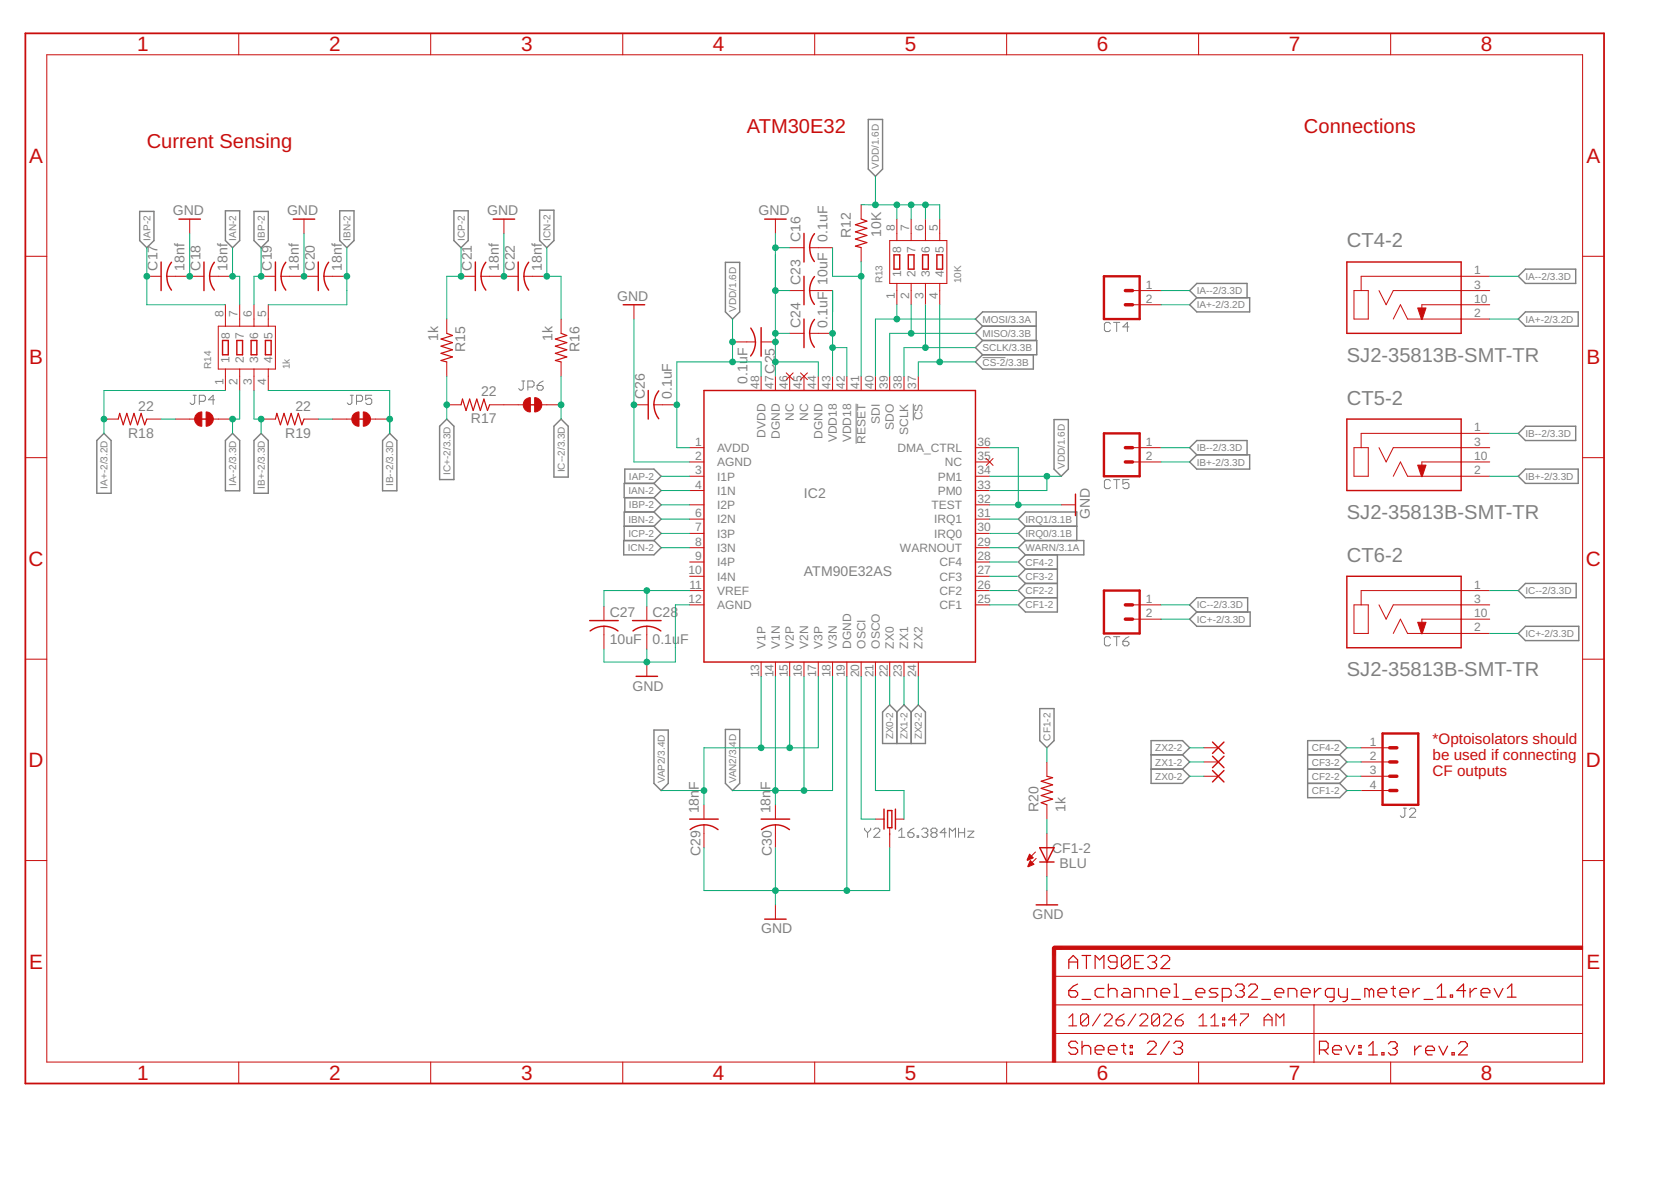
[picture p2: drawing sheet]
<svg xmlns="http://www.w3.org/2000/svg" width="297mm" height="210mm" viewBox="0 0 297 210" stroke-linecap="round" stroke-linejoin="round" font-family="sans-serif">
<g fill="none" stroke="#808080" stroke-width=".18">
<path d="M197.4 57.6l-.3-.3h-.5l-.3 .3v1.1l.3 .2h.5l.3-.2M198 57.3h1.1M198.5 57.3v1.6M200.7 58.1h-1.1l.8-.8v1.6M34.3 70.3h.6M34.6 70.3v1.3l-.3 .3h-.2l-.3-.3M35.4 71.3h.8l.3-.2v-.6l-.3-.2h-.8v1.6M38.1 71.1h-1l.8-.8v1.6M62.3 70.3h.5M62.5 70.3v1.3l-.2 .3h-.3l-.3-.3M63.4 71.3h.8l.3-.2v-.6l-.3-.2h-.8v1.6M66.1 70.3h-1.1v.8l.5-.3h.3l.3 .3v.5l-.3 .3h-.5l-.3-.3"/>
<path d="M92.8 67.7h.5M93 67.7v1.4l-.2 .2h-.3l-.3-.2M93.8 68.8h.9l.2-.3v-.5l-.2-.3h-.9v1.6M95.5 68.5h.8l.3 .3v.3l-.3 .2h-.6l-.2-.2zM96.6 67.7l-.6 .3-.5 .5M152.2 71.8v7.1M162.3 71.8v2.9M174.7 63.6h4M197.4 85.5l-.3-.3h-.5l-.3 .3v1.1l.3 .2h.5l.3-.2M198 85.2h1.1M198.5 85.2v1.6M200.7 85.2h-1.1v.8l.5-.2h.3l.3 .2v.6l-.3 .2h-.5l-.3-.2"/>
<path d="M197.4 113.4l-.3-.2h-.5l-.3 .2v1.1l.3 .3h.5l.3-.3M198 113.2h1.1M198.5 113.2v1.6M199.6 114h.8l.3 .3v.2l-.3 .3h-.5l-.3-.3zM200.7 113.2l-.6 .2-.5 .6M153.7 147.2v.3l.5 .5M154.2 148v.8M154.8 147.2v.3l-.6 .5M155.3 147.5l.3-.3h.5l.3 .3v.2l-1.1 1.1h1.1M159.7 147.7l.6-.5v1.6M159.7 148.8h1.1M161.4 148h.8l.3 .3v.2l-.3 .3h-.5l-.3-.3z"/>
<path d="M162.5 147.2l-.6 .3-.5 .5M163 148.5h.3v.3h-.3zM163.9 147.5l.2-.3h.6l.2 .3v.2l-.2 .3M164.4 148h.3M164.7 148l.2 .3v.2l-.2 .3h-.6l-.2-.3M165.8 148l-.3 .3v.2l.3 .3h.5l.3-.3v-.2l-.3-.3M165.8 148h.5M165.8 148l-.3-.3v-.2l.3-.3h.5l.3 .3v.2l-.3 .3M168.2 148h-1.1l.8-.8v1.6M168.8 148.8v-1.6l.5 .5 .5-.5v1.6M170.4 148h1.1M170.4 147.2v1.6"/>
<path d="M171.5 147.2v1.6M172 147.7h1.1l-1.1 1.1h1.1M249.5 143.6h.5M249.7 143.6v1.4l-.2 .3h-.3l-.3-.3M250.5 143.9l.3-.3h.6l.3 .3v.3l-1.2 1.1h1.2"/>
</g>
<g fill="none" stroke="#808080" stroke-width=".25">
<path d="M24.8 37.6h2.6v5.2l-1.3 1.2-1.3-1.2zM40.1 37.5h2.5v5.3l-1.3 1.2-1.2-1.2zM45.1 37.6h2.6v5.2l-1.3 1.2-1.3-1.2zM60.4 37.5h2.5v5.3l-1.2 1.2-1.3-1.2zM80.7 37.5h2.5v5.3l-1.2 1.2-1.3-1.2zM95.9 37.4h2.6v5.4l-1.3 1.2-1.3-1.2zM154.3 21.2h2.6v8.9l-1.3 1.2-1.3-1.2zM128.9 46.6h2.6v8.8l-1.3 1.3-1.3-1.3zM174.7 58l-1.3-1.3 1.3-1.3h9.5v5.1M174.7 58h9.5M174.7 58l-1.3 1.2 1.3 1.3M211.5 54.2l1.2-1.3h9.4v2.5h-9.4z"/>
<path d="M212.7 52.9l-1.2-1.3 1.2-1.2h9v2.5M269.9 49.1l1.3-1.3h8.9v2.6h-8.9zM271.2 55.4h9.3v2.6h-9.3l-1.3-1.3zM18.5 77l1.2 1.3v9.4h-2.5v-9.4zM41.3 77l1.3 1.3v8.9h-2.5v-8.9zM45.1 78.3l1.3-1.3 1.3 1.3v9.4h-2.6zM68 78.3l1.3-1.3 1.2 1.3v8.9h-2.5zM78.1 75.8l1.3-1.3 1.3 1.3v9.4h-2.6zM99.7 74.5l1.3 1.3v9h-2.5v-9zM174.7 60.5h9.6v2.6h-9.6M174.7 60.5l-1.3 1.3 1.3 1.3M174.7 63.1l-1.3 1.2 1.3 1.3h9v-2.5"/>
<path d="M187.4 74.6h2.5v8.8l-1.3 1.2-1.2-1.2zM269.9 77l1.3-1.2h8.9v2.5h-8.9zM110.9 96.1h5.3l1.3 1.2-1.3 1.3h-5.3zM111 93.5h5.2M111.1 85.9v-2.5h5.1l1.3 1.2-1.3 1.3M111.1 88.5v2.5M116.2 85.9h-5.2v2.6h5.2M116.2 85.9l1.3 1.3-1.3 1.3M116.2 91h-5.2v5.1M116.2 93.5l1.3 1.3-1.3 1.3M116.2 88.5l1.3 1.2-1.3 1.3M116.2 91l1.3 1.3-1.3 1.2"/>
<path d="M182.3 96.1h10.4v2.5h-10.4M182.3 93.5h9.1M182.3 93.5l-1.3-1.2 1.3-1.3h9.1v5.1M182.3 96.1l-1.3 1.2 1.3 1.3M182.3 98.6l-1.3 1.3 1.3 1.3M182.3 93.5l-1.3 1.3 1.3 1.3M188 98.6v10.2h-5.7l-1.3-1.3 1.3-1.3M212.7 80.8h9.4v2.6h-9.4l-1.2-1.3zM212.7 80.8l-1.2-1.2 1.2-1.3h9v2.5M269.9 84.6l1.3-1.2h9.3v2.5h-9.3zM182.3 101.2l-1.3 1.2 1.3 1.3M182.3 101.2h5.7"/>
<path d="M182.3 103.7h5.7M182.3 103.7l-1.3 1.3 1.3 1.2M182.3 106.2h5.7M212.7 108.8l-1.2-1.3 1.2-1.3h9.1v2.6M212.7 108.8h9.5v2.5h-9.5l-1.2-1.3zM271.2 103.7h9v2.5h-9l-1.3-1.2zM271.2 111.3h9.4v2.6h-9.4l-1.3-1.3zM116.2 129.8h2.6v9.4l-1.3 1.3-1.3-1.3zM128.9 129.6h2.6v9.6l-1.3 1.3-1.3-1.3zM159.4 126.6l-1.2-1.3-1.3 1.3v5.5h7.6v-5.5l-1.3-1.3-1.2 1.3M159.4 126.6v5.5M159.4 126.6l1.3-1.3 1.3 1.3"/>
<path d="M162 126.6v5.5M184.8 125.9h2.6v5.7l-1.3 1.3-1.3-1.3zM204.6 136.7h5.6M204.6 134.2h5.6M210.2 134.2l1.3-1.3-1.3-1.3h-5.6v7.6h5.6l1.3-1.2-1.3-1.3M210.2 134.2l1.3 1.2-1.3 1.3M232.5 139.2h5.6M232.5 136.7h5.6M232.5 134.2h5.6M238.1 134.2l1.3-1.3-1.3-1.3h-5.6v10.2h5.6l1.3-1.3-1.3-1.3M238.1 134.2l1.3 1.2-1.3 1.3M238.1 136.7l1.3 1.3-1.3 1.2"/>
</g>
<g fill="none" stroke="#c90d0c" stroke-width=".21">
<path d="M153.1 38.9l1 .4-2 .6 2 .7-2 .6 2 .6-2 .7 2 .6-2 .7 1 .2M79.4 59.2l1 .4-2 .7 2 .6-2 .6 2 .7-2 .6 2 .6-2 .7 1 .2M99.7 59.2l1.1 .4-2.1 .7 2.1 .6-2.1 .6 2.1 .7-2.1 .6 2.1 .6-2.1 .7 1 .2M21 74.5l.3-1 .6 2 .6-2 .7 2 .6-2 .6 2 .7-2 .6 2 .4-1M49 74.5l.2-1 .6 2 .7-2 .6 2 .7-2 .6 2 .6-2 .7 2 .3-1M82 71.9l.2-1 .6 2.1 .7-2.1 .6 2.1 .7-2.1 .6 2.1 .6-2.1 .7 2.1 .3-1.1M186.1 138l1 .2-2 .7 2 .6-2 .6 2 .7-2 .6 2 .6-2 .7 1 .3M190 172.1v-1.5l.8-.8 .8 .8v1.5M190 176.1h1.2l.4 .3v.4l-.4 .4h-.8l-.4-.4zM190 171h1.6M191.6 174.9l-.8 .4-.8 .8M192.3 177.6h1.6"/>
<path d="M192.3 169.8h1.6M193.1 169.8v2.3M194.7 172.1v-2.3l.8 .8 .7-.8v2.3M196.2 175.7h-1.1l-.4 .4v.7l.4 .4h1.1M197 176.1l.4-.4h.8l.4 .4v1.1M197 174.9v2.3M198.6 171h-1.2l-.4-.4v-.4l.4-.4h.8l.4 .4v1.6l-.4 .3h-.8l-.4-.3M199.7 175.7h.8l.4 .4v1.1h-1.2l-.4-.4 .4-.4h1.2M200.9 170.2v1.6l-.4 .3h-.8l-.4-.3M200.9 170.2l-.4-.4h-.8l-.4 .4v1.6M200.9 170.2l-1.6 1.6M201.7 177.2v-1.5h1.2l.3 .4v1.1"/>
<path d="M201.7 171h.8M203.2 169.8h-1.5v2.3h1.5M204 177.2v-1.5h1.2l.4 .4v1.1M204 170.2l.4-.4h.8l.4 .4v.4l-.4 .4M204.8 171h.4M205.2 171l.4 .4v.4l-.4 .3h-.8l-.4-.3M206.4 176.4h1.5v-.3l-.4-.4h-.7l-.4 .4v.7l.4 .4h.7M206.4 170.2l.4-.4h.7l.4 .4v.4l-1.5 1.5h1.5M208.7 177.2h.8M208.7 174.9h.4v2.3M210.3 177.6h1.5M212.6 176.4h1.6v-.3l-.4-.4h-.8l-.4 .4v.7l.4 .4h.8"/>
<path d="M216.5 175.7h-1.2l-.4 .4 .4 .3h.8l.4 .4-.4 .4h-1.2M217.3 177.2h1.1l.4-.4v-.7l-.4-.4h-1.1v2.3M219.6 175.3l.4-.4h.8l.4 .4v.4l-.4 .4M220.4 176.1h.4M220.8 176.1l.4 .3v.4l-.4 .4h-.8l-.4-.4M222 175.3l.4-.4h.7l.4 .4v.4l-1.5 1.5h1.5M224.3 177.6h1.5M226.6 176.4h1.6v-.3l-.4-.4h-.8l-.4 .4v.7l.4 .4h.8M229 177.2v-1.5h1.1l.4 .4v1.1M231.3 176.4h1.6v-.3l-.4-.4h-.8l-.4 .4v.7l.4 .4h.8M233.7 175.7v1.5M234.8 175.7h-.4l-.7 .7"/>
<path d="M237.2 177.2h-1.2l-.4-.4v-.7l.4-.4h1.2v1.9l-.4 .4h-.4M237.9 175.7v1.1l.4 .4h1.2M239.5 175.7v1.9l-.4 .4h-.4M240.3 177.6h1.5M243.4 176.1l-.4-.4h-.4v1.5M243.4 176.1v1.1M243.4 176.1l.4-.4 .4 .4v1.1M244.9 176.4h1.6v-.3l-.4-.4h-.8l-.4 .4v.7l.4 .4h.8M247.3 175.7h.8M247.7 175.3v1.5l.4 .4M248.9 176.4h1.5v-.3l-.4-.4h-.8l-.3 .4v.7l.3 .4h.8M251.2 175.7v1.5"/>
<path d="M252.3 175.7h-.3l-.8 .7M253.1 177.6h1.6M255.5 177.2h1.5M255.5 175.7l.7-.8v2.3M257.8 176.8h.4v.4h-.4zM260.5 176.1h-1.5l1.2-1.2v2.3M261.3 175.7v1.5M262.5 175.7h-.4l-.8 .7M263.3 176.4h1.5v-.3l-.4-.4h-.7l-.4 .4v.7l.4 .4h.7M265.6 175.7l.8 1.5 .8-1.5M267.9 177.2h1.6M267.9 175.7l.8-.8v2.3"/>
<path d="M191.6 185.4l-.4-.3h-.8l-.4 .3v.4l.4 .4h.8l.4 .4v.4l-.4 .4h-.8l-.4-.4M192.3 185.1v2.3M192.3 186.2l.4-.4h.8l.4 .4v1.2M194.7 186.6h1.5v-.4l-.3-.4h-.8l-.4 .4v.8l.4 .4h.8M197 186.6h1.6v-.4l-.4-.4h-.8l-.4 .4v.8l.4 .4h.8M199.3 185.8h.8M199.7 185.4v1.6l.4 .4M200.9 185.8h.4v.4h-.4zM200.9 187h.4v.4h-.4zM204 185.4l.4-.3h.7l.4 .3v.4l-1.5 1.6h1.5M207.9 185.1l-1.6 2.3M208.6 185.4l.4-.3h.8l.4 .3v.4l-.4 .4"/>
<path d="M209.4 186.2h.4M209.8 186.2l.4 .4v.4l-.4 .4h-.8l-.4-.4M234.5 186.6h1.2l.4-.4v-.8l-.4-.3h-1.2v2.3M235.3 186.6l.8 .8M236.9 186.6h1.5v-.4l-.4-.4h-.7l-.4 .4v.8l.4 .4h.7M239.2 185.8l.8 1.6 .8-1.6M241.6 187h.4v.4h-.4zM241.6 185.8h.4v.4h-.4zM243.3 185.9l.8-.8v2.4M243.3 187.5h1.6M245.6 187.1h.4v.4h-.4zM246.8 185.5l.4-.4h.8l.4 .4v.4l-.4 .4"/>
<path d="M247.6 186.3h.4M248 186.3l.4 .4v.4l-.4 .4h-.8l-.4-.4M251.5 185.9v1.6M252.6 185.9h-.3l-.8 .8M253.4 186.7h1.6v-.4l-.4-.4h-.8l-.4 .4v.8l.4 .4h.8M255.8 185.9l.7 1.6 .8-1.6M258.1 187.1h.4v.4h-.4zM259.3 185.5l.4-.4h.8l.3 .4v.4l-1.5 1.6h1.5"/>
</g>
<g fill="none" stroke="#c90d0c" stroke-width=".18">
<path d="M8.3 9.7h273v179.1h-273zM42.4 5.9v3.8M76.6 5.9v3.8M110.7 5.9v3.8M144.8 5.9v3.8M178.9 5.9v3.8M213.1 5.9v3.8M247.2 5.9v3.8M33.7 38.9v2.6M54 38.9v2.6M89.6 38.9v2.6M137.8 38.9v2.6"/>
<path d="M153.1 36.4v2.5M159.4 38.9v3.9M162 38.9v3.9M164.5 38.9v3.9M167 38.9v3.9M4.5 45.6h3.8M26.1 49.1h2.5M29.7 49.1h6.6M37.3 49.1h4M38.8 58h10.2v7.6h-10.2zM40.1 54.2v3.8M42.6 54.2v3.8"/>
<path d="M45.1 54.2v3.8M46.4 49.1h2.6M47.7 54.2v3.8M50 49.1h6.6M57.6 49.1h4.1M79.4 56.7v2.5M82 49.1h2.5M85.5 49.1h6.6M93.1 49.1h4.1M99.7 56.7v2.5M112.7 54.2v2.5M140.4 51.6h2.5"/>
<path d="M140.4 44h2.5M140.4 59.2h2.5M143.9 51.6h4.1M143.9 44h4.1M143.9 59.2h4.1M153.1 44v2.5M158.2 42.8h10.1v7.6h-10.1zM159.4 50.4v3.8M162 50.4v3.8M164.5 50.4v3.8M167 50.4v3.8M201.3 51.6h5.1"/>
<path d="M201.3 54.2h5.1M240.7 51.6h2.5v5.1h-2.5zM245.1 51.6l1.3 2.6 1.3-2.6h17.1M247.7 56.7l1.2-2.5 1.3 2.5h14.6M264.8 49.1h-22.8v2.5M264.8 54.2h-12v2.5M281.3 45.6h3.8M18.5 74.5h2.5M26.1 74.5h2.5M31.2 74.5h3.4M37.9 74.5h3.4M40.1 65.6v3.8"/>
<path d="M42.6 65.6v3.8M45.1 65.6v3.8M46.4 74.5h2.6M47.7 65.6v3.8M54 74.5h2.6M59.1 74.5h3.4M65.8 74.5h3.5M79.4 71.9h2.6M79.4 64.3v2.6M87 71.9h6M96.3 71.9h3.4M99.7 64.3v2.6"/>
<path d="M112.7 71.9h2.5M116.2 71.9h4.1M122.6 79.6h2.5M130.2 60.8h4.1M135.3 66.9v2.5M135.3 60.8h2.5M137.8 66.9v2.5M139.8 66.3l1.2 1.2M140.4 66.9v2.5M141 66.3l-1.2 1.2M142.3 66.3l1.2 1.2M142.9 66.9v2.5"/>
<path d="M143.5 66.3l-1.2 1.2M145.5 66.9v2.5M148 66.9v2.5M150.5 66.9v2.5M153.1 66.9v2.5M155.6 66.9v2.5M158.2 66.9v2.5M160.7 66.9v2.5M163.2 66.9v2.5M173.4 79.6h2.5M201.3 79.6h5.1M240.7 79.6h2.5v5h-2.5z"/>
<path d="M245.1 79.6l1.3 2.5 1.3-2.5h17.1M264.8 77h-22.8v2.6M4.5 81.3h3.8M122.6 82.1h2.5M122.6 99.9h2.5M122.6 87.2h2.5M122.6 84.6h2.5M122.6 92.3h2.5M122.6 89.7h2.5M122.6 97.3h2.5M122.6 94.8h2.5M173.4 82.1h2.5"/>
<path d="M173.4 99.9h2.5M173.4 87.2h2.5M173.4 84.6h2.5M173.4 92.3h2.5M173.4 89.7h2.5M173.4 97.3h2.5M173.4 94.8h2.5M175.3 81.5l1.2 1.2M176.5 81.5l-1.2 1.2M188.6 89.7h2.6M201.3 82.1h5.1M247.7 84.6l1.2-2.5 1.3 2.5h14.6"/>
<path d="M264.8 82.1h-12v2.5M281.3 81.3h3.8M4.5 117.2h3.8M107.4 107.8v2.5M107.4 111.3v4.1M115 107.8v2.5M115 111.3v4.1M115 117.7v2.5M122.6 107.5h2.5M122.6 105h2.5M122.6 102.4h2.5M135.3 117.7v2.5"/>
<path d="M137.8 117.7v2.5M140.4 117.7v2.5M142.9 117.7v2.5M145.5 117.7v2.5M148 117.7v2.5M150.5 117.7v2.5M153.1 117.7v2.5M155.6 117.7v2.5M158.2 117.7v2.5M160.7 117.7v2.5M163.2 117.7v2.5M173.4 107.5h2.5"/>
<path d="M173.4 105h2.5M173.4 102.4h2.5M201.3 107.5h5.1M201.3 110h5.1M240.7 107.5h2.5v5.1h-2.5zM245.1 107.5l1.3 2.5 1.3-2.5h17.1M247.7 112.6l1.2-2.6 1.3 2.6h14.6M264.8 105h-22.8v2.5M264.8 110h-12v2.6M281.3 117.2h3.8M186.1 135.4v2.6M214 132.9h2.6"/>
<path d="M214 135.4h2.6M214 138h2.6M242 132.9h5M242 135.4h5M242 138h5M4.5 153h3.8M125.1 143v2.6M125.1 146.6v4.1M137.8 143v2.6M137.8 146.6v4.1M155.6 145.6h1.5M158.2 147.2v3.5"/>
<path d="M159.2 145.6h1.5M184.1 151.4l-1.4 1.4M184.2 152.6l-1.4 1.4M186.1 143v2.6M186.1 148.1v7.6M186.1 158.3v2.5M242 140.5h5M281.3 153h3.8M137.8 160.8v2.6M187.4 178.6h93.9M187.4 173.5h93.9M233.6 178.6v10.3"/>
<path d="M42.4 188.8v3.8M76.6 188.8v3.8M110.7 188.8v3.8M144.8 188.8v3.8M178.9 188.8v3.8M187.4 183.7h93.9M213.1 188.8v3.8M247.2 188.8v3.8"/>
</g>
<g fill="none" stroke="#c90d0c" stroke-width=".25">
<path d="M31.8 38.9h3.8M52.1 38.9h3.8M87.7 38.9h3.8M135.9 38.9h3.8M28.6 46.6v5M30.5 46.6a4 4 0 0 0 0 5M36.3 46.6v5M37.3 49.1a3.9 3.9 0 0 0 .8 2.5M38.1 46.6a4.2 4.2 0 0 0-.8 2.5M49 46.6v5M50 49.1a3.9 3.9 0 0 0 .8 2.5M50.8 46.6a4.2 4.2 0 0 0-.8 2.5"/>
<path d="M56.6 46.6v5M58.4 46.6a4 4 0 0 0 0 5M84.5 46.6v5M86.4 46.6a4 4 0 0 0 0 5M92.1 46.6v5M94 46.6a4 4 0 0 0 0 5M110.8 54.2h3.8M133.5 58.3a4 4 0 0 1-.1 5M135.3 58.2v5.1M142.9 41.5v5.1M142.9 49.1v5.1M142.9 56.7v5.1"/>
<path d="M143.9 51.6a3.9 3.9 0 0 0 .9 2.5M143.9 44a3.9 3.9 0 0 0 .9 2.5M143.9 59.2a3.9 3.9 0 0 0 .9 2.5M144.8 49.1a4 4 0 0 0-.9 2.5M144.8 41.5a4 4 0 0 0-.9 2.5M144.8 56.8a3.9 3.9 0 0 0-.9 2.4M158.9 45.3h1v2.5h-1zM161.5 45.3h1v2.5h-1zM164 45.3h1v2.5h-1zM166.5 45.3h1.1v2.5h-1.1zM239.4 46.6h20.3v12.6h-20.3zM35.5 74.5h1.8"/>
<path d="M39.6 60.5h1v2.6h-1zM42.1 60.5h1v2.6h-1zM44.6 60.5h1.1v2.6h-1.1zM47.2 60.5h1v2.6h-1zM63.4 74.5h1.8M93.9 71.9h1.8M115.2 69.4v5.1M116.2 71.9a4.2 4.2 0 0 0 .9 2.5M117.1 69.5a3.9 3.9 0 0 0-.9 2.4M125.1 69.4h48.3v48.3h-48.3zM239.4 74.5h20.3v12.7h-20.3zM191.2 87.8v3.8"/>
<path d="M104.8 110.3h5.1M107.4 111.3h.5a4.2 4.2 0 0 1 2 .8M107.4 111.3a3.9 3.9 0 0 0-2.5 .8M112.4 110.3h5.1M115 111.3h.5a4.2 4.2 0 0 1 2 .8M115 111.3a3.9 3.9 0 0 0-2.5 .8M239.4 102.4h20.3v12.7h-20.3zM113.1 120.2h3.8M215.5 131.9l2.1 2M215.5 134.4l2.1 2M215.5 136.9l2.1 2.1M217.6 131.9l-2.1 2"/>
<path d="M217.6 134.4l-2.1 2M217.6 136.9l-2.1 2.1M122.6 145.6h5.1M122.7 147.4a4 4 0 0 1 4.9 0M135.3 145.6h5.1M135.4 147.4a4.1 4.1 0 0 1 4.9 0M157.1 143.8v3.6M157.8 144.1h.7v3h-.7zM159.2 143.8v3.6M184.8 150.7h2.6l-1.3 2.5zM184.8 153.2h2.6M135.9 163.4h3.8"/>
<path d="M184.2 160.8h3.8"/>
</g>
<path d="M196.2 49.1h6.4v7.6h-6.4zM196.2 77h6.4v7.6h-6.4zM196.2 105h6.4v7.6h-6.4zM245.8 130.4h6.3v12.6h-6.3z" fill="none" stroke="#c90d0c" stroke-width=".42"/>
<path d="M200 54.2h1.3M200 51.6h1.3M200 79.6h1.3M200 82.1h1.3M200 110h1.3M200 107.5h1.3M247 138h1.3M247 135.4h1.3M247 132.9h1.3M247 140.5h1.3M188.6 168.4h-1.2v1.3" fill="none" stroke="#c90d0c" stroke-width=".61"/>
<g fill="#c90d0c" stroke="#c90d0c" stroke-width=".18">
<path d="M64.6 73.2a1.3 1.3 0 0 1 1.2 1.3h-1.2z" fill-rule="evenodd"/>
<path d="M64.6 74.5h1.2a1.26 1.26 0 0 1-1.2 1.3z" fill-rule="evenodd"/>
<path d="M62.8 73.6l.6-.3 .4-.1v2.6a1.27 1.27 0 0 1-1.2-.8 1.27 1.27 0 0 1 .2-1.4z" fill-rule="evenodd"/>
<path d="M36.6 73.2a1.3 1.3 0 0 1 1.3 1.3h-1.3z" fill-rule="evenodd"/>
<path d="M36.6 74.5h1.3a1.26 1.26 0 0 1-1.3 1.3z" fill-rule="evenodd"/>
<path d="M34.9 73.6l.5-.3 .5-.1v2.6a1.26 1.26 0 0 1-1.2-.8 1.26 1.26 0 0 1 .2-1.4z" fill-rule="evenodd"/>
<path d="M252 54.7h1.5l-.7 2.1h-.1z" fill-rule="evenodd"/>
<path d="M252 82.7h1.5l-.7 2h-.1z" fill-rule="evenodd"/>
<path d="M95 70.7a1.26 1.26 0 0 1 1.3 1.2h-1.3z" fill-rule="evenodd"/>
<path d="M95 71.9h1.3a1.23 1.23 0 0 1-1.3 1.3z" fill-rule="evenodd"/>
<path d="M93.3 71.1l.5-.3 .5-.1v2.5a1.27 1.27 0 0 1-1.2-.7 1.27 1.27 0 0 1 .2-1.4z" fill-rule="evenodd"/>
<path d="M252 110.6h1.5l-.7 2.1h-.1z" fill-rule="evenodd"/>
<path d="M183 151.8l.7 .7-1.1 .4v-.1z" fill-rule="evenodd"/>
<path d="M183.1 152.9l.7 .7-1 .5-.1-.1z" fill-rule="evenodd"/>
</g>
<g fill="none" stroke="#c90d0c" stroke-width=".19">
<path d="M190 180.9l.7-.7v2.1M190 182.3h1.4M193.5 180.6v1.4l-.4 .3h-.7l-.3-.3M193.5 180.6l-.4-.4h-.7l-.3 .4v1.4M193.5 180.6l-1.4 1.4M195.6 180.2l-1.4 2.1M196.3 180.6l.4-.4h.7l.3 .4v.3l-1.4 1.4h1.4M198.4 181.3h1.1l.3 .3v.4l-.3 .3h-.7l-.4-.3zM199.8 180.2l-.7 .4-.7 .7M201.9 180.2l-1.4 2.1M202.6 180.6l.4-.4h.7l.3 .4v.3l-1.4 1.4h1.4M206.1 180.6v1.4l-.3 .3h-.7l-.4-.3"/>
<path d="M206.1 180.6l-.3-.4h-.7l-.4 .4v1.4M206.1 180.6l-1.4 1.4M206.8 180.6l.4-.4h.7l.3 .4v.3l-1.4 1.4h1.4M208.9 181.3h1.1l.3 .3v.4l-.3 .3h-.7l-.4-.3zM210.3 180.2l-.7 .4-.7 .7M213.1 182.3h1.4M213.1 180.9l.7-.7v2.1M215.2 182.3h1.4M215.2 180.9l.7-.7v2.1M217.3 182h.4v.3h-.4zM217.3 180.9h.4v.4h-.4zM219.8 181.3h-1.4l1.1-1.1v2.1"/>
<path d="M220.5 180.2h1.4v.4l-1.4 1.4v.3M224.7 181.3h1.4M224.7 182.3v-1.4l.7-.7 .7 .7v1.4M226.8 182.3v-2.1l.7 .7 .7-.7v2.1"/>
</g>
<g fill="#c90d0c" stroke="#c90d0c" stroke-width=".18">
<path d="M187.1 168.4h.6v20.4h-.6z"/>
<path d="M187.3 168.1h94v.6h-94z"/>
</g>
<path d="M4.5 5.9h280.6v186.7h-280.6z" fill="none" stroke="#c90d0c" stroke-width=".32"/>
<g fill="none" stroke="#0dab76" stroke-width=".18">
<path d="M153.1 36.4h2.5M155.6 31.3v5.1M155.6 36.4h11.4v2.5M159.4 36.4v2.5M162 36.4v2.5M164.5 36.4v2.5M26.1 44v10.2h14M33.7 41.5v7.6M41.3 44v5.1h1.3v5.1M46.4 44v5.1h-1.3v5.1M54 41.5v7.6M61.7 44v10.2h-14"/>
<path d="M82 44v5.1h-2.6v7.6M89.6 41.5v7.6M97.2 44v5.1h2.5v7.6M112.7 56.7v25.4h9.9M130.2 56.7v7.6M137.8 41.5v25.4M137.8 51.6h2.6M137.8 59.2h2.6M137.8 44h2.6M148 44v5.1h5.1M148 51.6v15.3M153.1 46.5v20.4"/>
<path d="M159.4 54.2v2.5M162 54.2v5M164.5 54.2v7.6M167 54.2v10.1M173.4 56.7h-17.8v10.2M173.4 59.2h-15.2v7.7M206.4 54.2h5.1M206.4 51.6h5.1M264.8 56.7h5.1M264.8 49.1h5.1M28.6 74.5h2.6M40.1 69.4h-21.6v7.6"/>
<path d="M41.3 74.5v2.5M42.6 69.4v5.1h-1.1M45.1 69.4v5.1h1.3v2.5M47.7 69.4h21.6v7.6M56.6 74.5h2.5M79.4 66.9v7.6M99.7 66.9v7.6M99.7 71.9h.2M135.3 66.9v-2.6h-15v15.3h2.3M137.8 64.3h7.7v2.6M148 61.8h2.5v5.1M173.4 64.3h-10.2v2.6"/>
<path d="M173.4 61.8h-12.7v5.1M175.9 79.6h5.1v10.1M206.4 79.6h5.1M264.8 77h5.1M117.5 84.6h5.1M117.5 87.2h5.1M117.5 94.8h5.1M117.5 97.3h5.1M117.5 89.7h5.1M117.5 92.3h5.1M175.9 84.6h12.7M175.9 94.8h5.1"/>
<path d="M175.9 97.3h5.1M175.9 89.7h12.7M175.9 92.3h5.1M175.9 99.9h4.9M186.1 84.6v2.6h-10.2M206.4 82.1h5.1M264.8 84.6h5.1M115 105v2.8M115 115.4v2.3M122.6 107.5h-2.5v10.2h-12.7v-2.3M122.6 105h-15.2v2.8M175.9 107.5h4.9"/>
<path d="M175.9 102.4h4.9M175.9 105h4.9M206.4 107.5h5.1M206.4 110h5.1M264.8 105h5.1M264.8 112.6h5.1M135.3 120.2v12.7M137.8 120.2v22.8M140.4 120.2v12.7M142.9 120.2v20.3M145.5 120.2v12.7h-20.4v10.1M148 120.2v20.3h-17.8"/>
<path d="M150.5 120.2v38.1M153.1 120.2v25.4h2.5M155.6 120.2v20.3h5.1v5.1M158.2 120.2v5.1M160.7 120.2v5.1M163.2 120.2v5.1M186.1 132.9v2.5M211.5 138h2.5M211.5 135.4h2.5M211.5 132.9h2.5M239.4 138h2.6M239.4 135.4h2.6"/>
<path d="M239.4 132.9h2.6M117.5 140.5h7.6M125.1 150.7v7.6h33.1v-7.6M137.8 150.7v10.1M186.1 145.6v2.5M186.1 155.7v2.6M239.4 140.5h2.6"/>
</g>
<g fill="#0dab76" stroke="#0dab76" stroke-width=".18">
<circle cx="18.5" cy="74.5" r=".51"/>
<circle cx="26.1" cy="49.1" r=".51"/>
<circle cx="41.3" cy="49.1" r=".51"/>
<circle cx="82" cy="49.1" r=".51"/>
<circle cx="97.2" cy="49.1" r=".51"/>
<circle cx="115" cy="117.7" r=".51"/>
<circle cx="33.7" cy="49.1" r=".51"/>
<circle cx="181" cy="89.7" r=".51"/>
<circle cx="54" cy="49.1" r=".51"/>
<circle cx="137.8" cy="51.6" r=".51"/>
<circle cx="137.8" cy="64.3" r=".51"/>
<circle cx="137.8" cy="59.2" r=".51"/>
<circle cx="137.8" cy="44" r=".51"/>
<circle cx="137.8" cy="60.8" r=".51"/>
<circle cx="112.7" cy="71.9" r=".51"/>
<circle cx="89.6" cy="49.1" r=".51"/>
<circle cx="137.8" cy="158.3" r=".51"/>
<circle cx="150.5" cy="158.3" r=".51"/>
<circle cx="162" cy="36.4" r=".51"/>
<circle cx="164.5" cy="36.4" r=".51"/>
<circle cx="155.6" cy="36.4" r=".51"/>
<circle cx="159.4" cy="36.4" r=".51"/>
<circle cx="186.1" cy="84.6" r=".51"/>
<circle cx="130.2" cy="60.8" r=".51"/>
<circle cx="130.2" cy="64.3" r=".51"/>
<circle cx="120.3" cy="71.9" r=".51"/>
<circle cx="148" cy="61.8" r=".51"/>
<circle cx="148" cy="59.2" r=".51"/>
<circle cx="162" cy="59.2" r=".51"/>
<circle cx="164.5" cy="61.8" r=".51"/>
<circle cx="167" cy="64.3" r=".51"/>
<circle cx="159.4" cy="56.7" r=".51"/>
<circle cx="115" cy="105" r=".51"/>
<circle cx="41.3" cy="74.5" r=".51"/>
<circle cx="153.1" cy="49.1" r=".51"/>
<circle cx="46.4" cy="49.1" r=".51"/>
<circle cx="61.7" cy="49.1" r=".51"/>
<circle cx="46.4" cy="74.5" r=".51"/>
<circle cx="69.3" cy="74.5" r=".51"/>
<circle cx="79.4" cy="71.9" r=".51"/>
<circle cx="99.7" cy="71.9" r=".51"/>
<circle cx="125.1" cy="140.5" r=".51"/>
<circle cx="135.3" cy="132.9" r=".51"/>
<circle cx="140.4" cy="132.9" r=".51"/>
<circle cx="137.8" cy="140.5" r=".51"/>
<circle cx="142.9" cy="140.5" r=".51"/>
</g>
<g font-size="3.7" fill="#c90d0c">
<text x="24.4" y="9.1">1</text>
<text x="58.5" y="9.1">2</text>
<text x="92.6" y="9.1">3</text>
<text x="126.7" y="9.1">4</text>
<text x="160.9" y="9.1">5</text>
<text x="195" y="9.1">6</text>
<text x="229.1" y="9.1">7</text>
<text x="263.2" y="9.1">8</text>
<text x="5.2" y="28.9">A</text>
<text x="282" y="28.9">A</text>
<text x="5.2" y="64.7">B</text>
<text x="282" y="64.7">B</text>
<text x="5.1" y="100.5">C</text>
<text x="281.9" y="100.5">C</text>
<text x="5.1" y="136.3">D</text>
<text x="281.9" y="136.3">D</text>
<text x="5.2" y="172.1">E</text>
<text x="282" y="172.1">E</text>
<text x="24.4" y="192">1</text>
<text x="58.5" y="192">2</text>
<text x="92.6" y="192">3</text>
<text x="126.7" y="192">4</text>
<text x="160.9" y="192">5</text>
<text x="195" y="192">6</text>
<text x="229.1" y="192">7</text>
<text x="263.2" y="192">8</text>
</g>
<g font-size="3.6" fill="#c90d0c">
<text x="132.8" y="23.7">ATM30E32</text>
<text x="231.8" y="23.7">Connections</text>
<text x="26.1" y="26.2">Current Sensing</text>
</g>
<g font-size="3.6" fill="#808080">
<text x="239.4" y="44">CT4-2</text>
<text x="239.4" y="64.4">SJ2-35813B-SMT-TR</text>
<text x="239.4" y="71.9">CT5-2</text>
<text x="239.4" y="92.3">SJ2-35813B-SMT-TR</text>
<text x="239.4" y="99.9">CT6-2</text>
<text x="239.4" y="120.2">SJ2-35813B-SMT-TR</text>
</g>
<g font-size="2.7" fill="#c90d0c">
<text x="254.7" y="132.2">*Optoisolators should</text>
<text x="254.7" y="135.1">be used if connecting</text>
<text x="254.7" y="138">CF outputs</text>
</g>
<g font-size="2.5" fill="#808080">
<text x="30.7" y="38.2">GND</text>
<text x="51" y="38.2">GND</text>
<text x="86.6" y="38.2">GND</text>
<text x="134.8" y="38.2">GND</text>
<text x="142.3" y="43" transform="rotate(-90 142.3 43)">C16</text>
<text x="147.1" y="43" transform="rotate(-90 147.1 43)">0.1uF</text>
<text x="151.3" y="42.3" transform="rotate(-90 151.3 42.3)">R12</text>
<text x="156.6" y="42.1" transform="rotate(-90 156.6 42.1)">10K</text>
<text x="28" y="48.1" transform="rotate(-90 28 48.1)">C17</text>
<text x="32.8" y="48.1" transform="rotate(-90 32.8 48.1)">18nf</text>
<text x="35.6" y="48.1" transform="rotate(-90 35.6 48.1)">C18</text>
<text x="40.4" y="48.1" transform="rotate(-90 40.4 48.1)">18nf</text>
<text x="48.3" y="48.1" transform="rotate(-90 48.3 48.1)">C19</text>
<text x="53.1" y="48.1" transform="rotate(-90 53.1 48.1)">18nf</text>
<text x="55.9" y="48.1" transform="rotate(-90 55.9 48.1)">C20</text>
<text x="60.8" y="48.1" transform="rotate(-90 60.8 48.1)">18nf</text>
<text x="83.9" y="48.1" transform="rotate(-90 83.9 48.1)">C21</text>
<text x="88.7" y="48.1" transform="rotate(-90 88.7 48.1)">18nf</text>
<text x="91.5" y="48.1" transform="rotate(-90 91.5 48.1)">C22</text>
<text x="96.3" y="48.1" transform="rotate(-90 96.3 48.1)">18nf</text>
<text x="109.7" y="53.4">GND</text>
<text x="142.3" y="50.6" transform="rotate(-90 142.3 50.6)">C23</text>
<text x="147.1" y="50.6" transform="rotate(-90 147.1 50.6)">10uF</text>
<text x="142.3" y="58.2" transform="rotate(-90 142.3 58.2)">C24</text>
<text x="147.1" y="58.2" transform="rotate(-90 147.1 58.2)">0.1uF</text>
<text x="77.9" y="60.6" transform="rotate(-90 77.9 60.6)">1k</text>
<text x="82.7" y="62.6" transform="rotate(-90 82.7 62.6)">R15</text>
<text x="98.2" y="60.6" transform="rotate(-90 98.2 60.6)">1k</text>
<text x="103" y="62.6" transform="rotate(-90 103 62.6)">R16</text>
<text x="85.5" y="70.4">22</text>
<text x="114.6" y="70.9" transform="rotate(-90 114.6 70.9)">C26</text>
<text x="119.4" y="70.9" transform="rotate(-90 119.4 70.9)">0.1uF</text>
<text x="132.9" y="68.2" transform="rotate(-90 132.9 68.2)">0.1uF</text>
<text x="137.7" y="66.4" transform="rotate(-90 137.7 66.4)">C25</text>
<text x="22.8" y="77.8">R18</text>
<text x="24.6" y="73">22</text>
<text x="50.7" y="77.8">R19</text>
<text x="52.5" y="73">22</text>
<text x="83.7" y="75.2">R17</text>
<text x="142.9" y="88.5">IC2</text>
<text x="193.7" y="92.3" transform="rotate(-90 193.7 92.3)">GND</text>
<text x="142.9" y="102.4">ATM90E32AS</text>
<text x="108.4" y="109.7">C27</text>
<text x="116" y="109.7">C28</text>
<text x="108.4" y="114.5">10uF</text>
<text x="116" y="114.5">0.1uF</text>
<text x="112.4" y="122.7">GND</text>
<text x="124.2" y="140.4" transform="rotate(-90 124.2 140.4)">F</text>
<text x="136.9" y="140.4" transform="rotate(-90 136.9 140.4)">F</text>
<text x="124.2" y="144.6" transform="rotate(-90 124.2 144.6)">18n</text>
<text x="136.9" y="144.6" transform="rotate(-90 136.9 144.6)">18n</text>
<text x="184.6" y="144.3" transform="rotate(-90 184.6 144.3)">R20</text>
<text x="189.4" y="144.3" transform="rotate(-90 189.4 144.3)">1k</text>
<text x="124.5" y="152.2" transform="rotate(-90 124.5 152.2)">C29</text>
<text x="137.2" y="152.2" transform="rotate(-90 137.2 152.2)">C30</text>
<text x="187" y="151.7">CF1-2</text>
<text x="188.3" y="154.4">BLU</text>
<text x="135.3" y="165.9">GND</text>
<text x="183.5" y="163.4">GND</text>
</g>
<g font-size="2.1" fill="#808080">
<text x="159.1" y="41.1" transform="rotate(-90 159.1 41.1)">8</text>
<text x="161.6" y="41.1" transform="rotate(-90 161.6 41.1)">7</text>
<text x="164.1" y="41.1" transform="rotate(-90 164.1 41.1)">6</text>
<text x="166.7" y="41.1" transform="rotate(-90 166.7 41.1)">5</text>
<text x="160.2" y="45" transform="rotate(-90 160.2 45)">8</text>
<text x="162.7" y="45" transform="rotate(-90 162.7 45)">7</text>
<text x="165.3" y="45" transform="rotate(-90 165.3 45)">6</text>
<text x="167.8" y="45" transform="rotate(-90 167.8 45)">5</text>
<text x="159.1" y="53.2" transform="rotate(-90 159.1 53.2)">1</text>
<text x="160.2" y="49.3" transform="rotate(-90 160.2 49.3)">1</text>
<text x="161.6" y="53.2" transform="rotate(-90 161.6 53.2)">2</text>
<text x="162.7" y="49.3" transform="rotate(-90 162.7 49.3)">2</text>
<text x="164.1" y="53.2" transform="rotate(-90 164.1 53.2)">3</text>
<text x="165.3" y="49.3" transform="rotate(-90 165.3 49.3)">3</text>
<text x="166.7" y="53.2" transform="rotate(-90 166.7 53.2)">4</text>
<text x="167.8" y="49.3" transform="rotate(-90 167.8 49.3)">4</text>
<text x="203.7" y="51.3">1</text>
<text x="203.7" y="53.8">2</text>
<text x="262.1" y="51.3">3</text>
<text x="262.1" y="48.7">1</text>
<text x="262.1" y="53.8">10</text>
<text x="39.7" y="56.4" transform="rotate(-90 39.7 56.4)">8</text>
<text x="42.2" y="56.4" transform="rotate(-90 42.2 56.4)">7</text>
<text x="44.8" y="56.4" transform="rotate(-90 44.8 56.4)">6</text>
<text x="47.3" y="56.4" transform="rotate(-90 47.3 56.4)">5</text>
<text x="262.1" y="56.4">2</text>
<text x="40.8" y="64.5" transform="rotate(-90 40.8 64.5)">1</text>
<text x="40.8" y="60.2" transform="rotate(-90 40.8 60.2)">8</text>
<text x="43.4" y="64.5" transform="rotate(-90 43.4 64.5)">2</text>
<text x="43.4" y="60.2" transform="rotate(-90 43.4 60.2)">7</text>
<text x="45.9" y="64.5" transform="rotate(-90 45.9 64.5)">3</text>
<text x="45.9" y="60.2" transform="rotate(-90 45.9 60.2)">6</text>
<text x="48.4" y="64.5" transform="rotate(-90 48.4 64.5)">4</text>
<text x="48.4" y="60.2" transform="rotate(-90 48.4 60.2)">5</text>
<text x="39.7" y="68.4" transform="rotate(-90 39.7 68.4)">1</text>
<text x="42.2" y="68.4" transform="rotate(-90 42.2 68.4)">2</text>
<text x="44.8" y="68.4" transform="rotate(-90 44.8 68.4)">3</text>
<text x="47.3" y="68.4" transform="rotate(-90 47.3 68.4)">4</text>
<text x="134.9" y="69.1" transform="rotate(-90 134.9 69.1)">48</text>
<text x="137.5" y="69.1" transform="rotate(-90 137.5 69.1)">47</text>
<text x="140" y="69.1" transform="rotate(-90 140 69.1)">46</text>
<text x="142.6" y="69.1" transform="rotate(-90 142.6 69.1)">45</text>
<text x="145.1" y="69.1" transform="rotate(-90 145.1 69.1)">44</text>
<text x="147.6" y="69.1" transform="rotate(-90 147.6 69.1)">43</text>
<text x="150.2" y="69.1" transform="rotate(-90 150.2 69.1)">42</text>
<text x="152.7" y="69.1" transform="rotate(-90 152.7 69.1)">41</text>
<text x="155.3" y="69.1" transform="rotate(-90 155.3 69.1)">40</text>
<text x="157.8" y="69.1" transform="rotate(-90 157.8 69.1)">39</text>
<text x="160.3" y="69.1" transform="rotate(-90 160.3 69.1)">38</text>
<text x="162.9" y="69.1" transform="rotate(-90 162.9 69.1)">37</text>
<text x="136.1" y="77.8" transform="rotate(-90 136.1 77.8)">DVDD</text>
<text x="141.1" y="74.8" transform="rotate(-90 141.1 74.8)">NC</text>
<text x="143.7" y="74.8" transform="rotate(-90 143.7 74.8)">NC</text>
<text x="156.4" y="75.3" transform="rotate(-90 156.4 75.3)">SDI</text>
<text x="158.9" y="76.4" transform="rotate(-90 158.9 76.4)">SDO</text>
<text x="161.5" y="77.3" transform="rotate(-90 161.5 77.3)">SCLK</text>
<text x="164" y="74.7" transform="rotate(-90 164 74.7)">CS</text>
<text x="262.1" y="76.7">1</text>
<text x="123.6" y="81.8">2</text>
<text x="123.6" y="79.2">1</text>
<text x="127.5" y="82.9">AGND</text>
<text x="127.5" y="80.3">AVDD</text>
<text x="138.6" y="78.1" transform="rotate(-90 138.6 78.1)">DGND</text>
<text x="146.2" y="78.1" transform="rotate(-90 146.2 78.1)">DGND</text>
<text x="148.8" y="78.6" transform="rotate(-90 148.8 78.6)">VDD18</text>
<text x="151.3" y="78.6" transform="rotate(-90 151.3 78.6)">VDD18</text>
<text x="153.8" y="78.9" transform="rotate(-90 153.8 78.9)">RESET</text>
<text x="159.6" y="80.3">DMA_CTRL</text>
<text x="168" y="82.9">NC</text>
<text x="173.7" y="79.2">36</text>
<text x="173.7" y="81.8">35</text>
<text x="203.7" y="79.2">1</text>
<text x="203.7" y="81.8">2</text>
<text x="262.1" y="79.2">3</text>
<text x="262.1" y="81.8">10</text>
<text x="123.6" y="86.8">4</text>
<text x="123.6" y="84.3">3</text>
<text x="127.5" y="87.9">I1N</text>
<text x="127.5" y="85.4">I1P</text>
<text x="166.7" y="87.9">PM0</text>
<text x="166.7" y="85.4">PM1</text>
<text x="173.7" y="86.8">33</text>
<text x="173.7" y="84.3">34</text>
<text x="173.7" y="89.4">32</text>
<text x="262.1" y="84.3">2</text>
<text x="123.6" y="91.9">6</text>
<text x="123.6" y="94.4">7</text>
<text x="127.5" y="93">I2N</text>
<text x="127.5" y="90.5">I2P</text>
<text x="127.5" y="95.6">I3P</text>
<text x="165.6" y="90.5">TEST</text>
<text x="166.1" y="95.6">IRQ0</text>
<text x="166.1" y="93">IRQ1</text>
<text x="173.7" y="94.4">30</text>
<text x="173.7" y="91.9">31</text>
<text x="123.6" y="97">8</text>
<text x="123.6" y="99.5">9</text>
<text x="127.5" y="98.1">I3N</text>
<text x="127.5" y="100.6">I4P</text>
<text x="160" y="98.1">WARNOUT</text>
<text x="167" y="100.6">CF4</text>
<text x="173.7" y="99.5">28</text>
<text x="173.7" y="97">29</text>
<text x="122.4" y="107.1">12</text>
<text x="122.4" y="102.1">10</text>
<text x="122.6" y="104.6">11</text>
<text x="127.5" y="103.2">I4N</text>
<text x="127.5" y="105.7">VREF</text>
<text x="167" y="105.7">CF2</text>
<text x="167" y="103.2">CF3</text>
<text x="173.7" y="107.1">25</text>
<text x="173.7" y="104.6">26</text>
<text x="173.7" y="102.1">27</text>
<text x="203.7" y="107.1">1</text>
<text x="262.1" y="107.1">3</text>
<text x="262.1" y="104.6">1</text>
<text x="127.5" y="108.3">AGND</text>
<text x="167" y="108.3">CF1</text>
<text x="203.7" y="109.7">2</text>
<text x="262.1" y="112.2">2</text>
<text x="262.1" y="109.7">10</text>
<text x="136.1" y="115.3" transform="rotate(-90 136.1 115.3)">V1P</text>
<text x="138.6" y="115.3" transform="rotate(-90 138.6 115.3)">V1N</text>
<text x="141.1" y="115.3" transform="rotate(-90 141.1 115.3)">V2P</text>
<text x="143.7" y="115.3" transform="rotate(-90 143.7 115.3)">V2N</text>
<text x="146.2" y="115.3" transform="rotate(-90 146.2 115.3)">V3P</text>
<text x="148.8" y="115.3" transform="rotate(-90 148.8 115.3)">V3N</text>
<text x="151.3" y="115.3" transform="rotate(-90 151.3 115.3)">DGND</text>
<text x="153.8" y="115.3" transform="rotate(-90 153.8 115.3)">OSCI</text>
<text x="156.4" y="115.3" transform="rotate(-90 156.4 115.3)">OSCO</text>
<text x="158.9" y="115.3" transform="rotate(-90 158.9 115.3)">ZX0</text>
<text x="161.5" y="115.3" transform="rotate(-90 161.5 115.3)">ZX1</text>
<text x="164" y="115.3" transform="rotate(-90 164 115.3)">ZX2</text>
<text x="134.9" y="120.4" transform="rotate(-90 134.9 120.4)">13</text>
<text x="137.5" y="120.4" transform="rotate(-90 137.5 120.4)">14</text>
<text x="140" y="120.4" transform="rotate(-90 140 120.4)">15</text>
<text x="142.6" y="120.4" transform="rotate(-90 142.6 120.4)">16</text>
<text x="145.1" y="120.4" transform="rotate(-90 145.1 120.4)">17</text>
<text x="147.6" y="120.4" transform="rotate(-90 147.6 120.4)">18</text>
<text x="150.2" y="120.4" transform="rotate(-90 150.2 120.4)">19</text>
<text x="152.7" y="120.4" transform="rotate(-90 152.7 120.4)">20</text>
<text x="155.3" y="120.4" transform="rotate(-90 155.3 120.4)">21</text>
<text x="157.8" y="120.4" transform="rotate(-90 157.8 120.4)">22</text>
<text x="160.3" y="120.4" transform="rotate(-90 160.3 120.4)">23</text>
<text x="162.9" y="120.4" transform="rotate(-90 162.9 120.4)">24</text>
<text x="243.5" y="132.5">1</text>
<text x="243.5" y="135.1">2</text>
<text x="243.5" y="137.6">3</text>
<text x="243.5" y="140.2">4</text>
</g>
<g font-size="1.8" fill="#808080">
<text x="156.2" y="30.1" transform="rotate(-90 156.2 30.1)">VDD/1.6D</text>
<text x="26.7" y="42.7" transform="rotate(-90 26.7 42.7)">IAP-2</text>
<text x="42" y="42.7" transform="rotate(-90 42 42.7)">IAN-2</text>
<text x="47" y="42.7" transform="rotate(-90 47 42.7)">IBP-2</text>
<text x="62.3" y="42.7" transform="rotate(-90 62.3 42.7)">IBN-2</text>
<text x="82.6" y="42.7" transform="rotate(-90 82.6 42.7)">ICP-2</text>
<text x="97.8" y="42.7" transform="rotate(-90 97.8 42.7)">ICN-2</text>
<text x="156.9" y="50.4" transform="rotate(-90 156.9 50.4)">R13</text>
<text x="170.9" y="50.4" transform="rotate(-90 170.9 50.4)">10K</text>
<text x="212.8" y="52.3">IA--2/3.3D</text>
<text x="271.2" y="49.7">IA--2/3.3D</text>
<text x="130.9" y="55.4" transform="rotate(-90 130.9 55.4)">VDD/1.6D</text>
<text x="174.7" y="59.9">MISO/3.3B</text>
<text x="174.7" y="57.4">MOSI/3.3A</text>
<text x="212.8" y="54.8">IA+-2/3.2D</text>
<text x="271.2" y="57.4">IA+-2/3.2D</text>
<text x="37.5" y="65.6" transform="rotate(-90 37.5 65.6)">R14</text>
<text x="51.5" y="65.6" transform="rotate(-90 51.5 65.6)">1k</text>
<text x="174.7" y="62.4">SCLK/3.3B</text>
<text x="174.7" y="65">CS-2/3.3B</text>
<text x="271.2" y="77.7">IB--2/3.3D</text>
<text x="100.4" y="84" transform="rotate(-90 100.4 84)">IC--2/3.3D</text>
<text x="189.3" y="83.4" transform="rotate(-90 189.3 83.4)">VDD/1.6D</text>
<text x="212.8" y="82.7">IB+-2/3.3D</text>
<text x="212.8" y="80.2">IB--2/3.3D</text>
<text x="19.1" y="86.9" transform="rotate(-90 19.1 86.9)">IA+-2/3.2D</text>
<text x="42" y="86.4" transform="rotate(-90 42 86.4)">IA--2/3.3D</text>
<text x="47" y="86.9" transform="rotate(-90 47 86.9)">IB+-2/3.3D</text>
<text x="69.9" y="86.4" transform="rotate(-90 69.9 86.4)">IB--2/3.3D</text>
<text x="80.1" y="84.4" transform="rotate(-90 80.1 84.4)">IC+-2/3.3D</text>
<text x="111.7" y="87.8">IAN-2</text>
<text x="111.8" y="85.3">IAP-2</text>
<text x="271.2" y="85.3">IB+-2/3.3D</text>
<text x="111.7" y="95.4">ICP-2</text>
<text x="111.7" y="92.9">IBN-2</text>
<text x="111.8" y="90.4">IBP-2</text>
<text x="182.3" y="92.9">IRQ1/3.1B</text>
<text x="182.3" y="95.4">IRQ0/3.1B</text>
<text x="111.6" y="98">ICN-2</text>
<text x="182.3" y="98">WARN/3.1A</text>
<text x="182.3" y="100.5">CF4-2</text>
<text x="182.3" y="103.1">CF3-2</text>
<text x="182.3" y="105.6">CF2-2</text>
<text x="271.2" y="105.6">IC--2/3.3D</text>
<text x="182.3" y="108.1">CF1-2</text>
<text x="212.8" y="110.7">IC+-2/3.3D</text>
<text x="212.8" y="108.1">IC--2/3.3D</text>
<text x="271.2" y="113.2">IC+-2/3.3D</text>
<text x="158.8" y="131.4" transform="rotate(-90 158.8 131.4)">ZX0-2</text>
<text x="161.3" y="131.4" transform="rotate(-90 161.3 131.4)">ZX1-2</text>
<text x="163.9" y="131.4" transform="rotate(-90 163.9 131.4)">ZX2-2</text>
<text x="186.7" y="131.6" transform="rotate(-90 186.7 131.6)">CF1-2</text>
<text x="130.9" y="132.7" transform="rotate(-90 130.9 132.7)">4D</text>
<text x="205.4" y="136.1">ZX1-2</text>
<text x="205.4" y="133.5">ZX2-2</text>
<text x="233.2" y="133.5">CF4-2</text>
<text x="233.2" y="136.1">CF3-2</text>
<text x="118.2" y="139.2" transform="rotate(-90 118.2 139.2)">VAP2/3.4D</text>
<text x="130.9" y="139.2" transform="rotate(-90 130.9 139.2)">VAN2/3.</text>
<text x="205.4" y="138.6">ZX0-2</text>
<text x="233.2" y="138.6">CF2-2</text>
<text x="233.2" y="141.1">CF1-2</text>
</g>
</svg>
